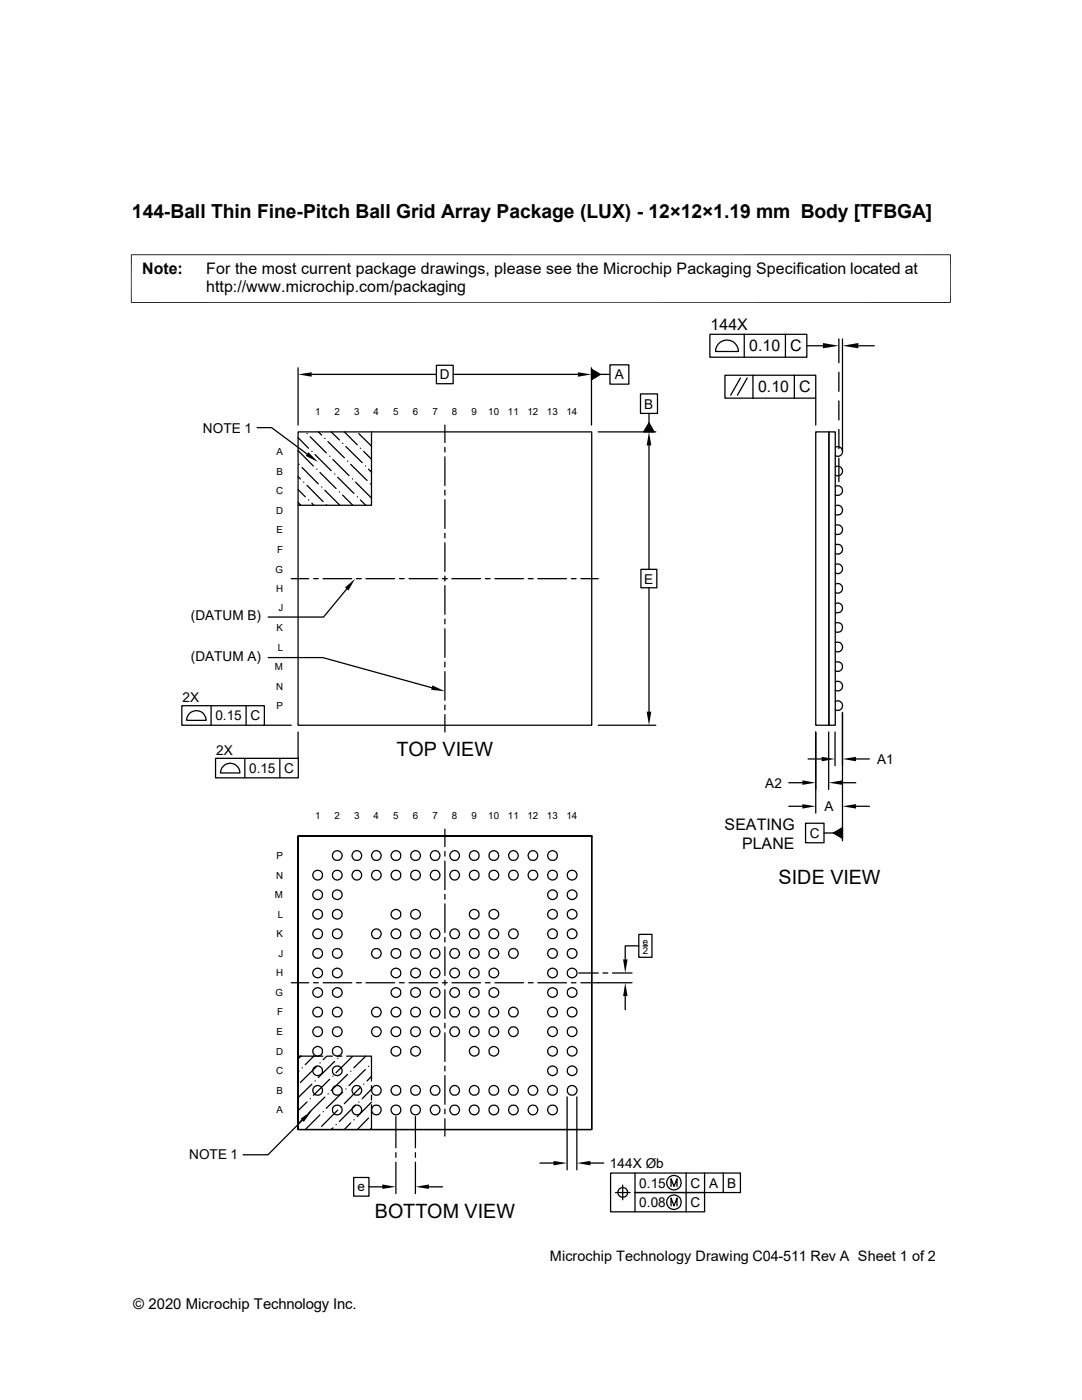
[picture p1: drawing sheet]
<svg xmlns="http://www.w3.org/2000/svg" width="216mm" height="279mm" viewBox="0 0 216 279" stroke-linecap="round" stroke-linejoin="round" font-family="sans-serif">
<g fill="none" stroke="#000" stroke-width=".25">
<path d="M59.5 73.4v11.4M62.2 74.7h24.9M87.1 72.9h3.3v3.7h-3.3zM90.4 74.7h24.9M118 73.7l1.8 1-1.8 1.1zM118 73.4v11.4M119.8 74.7h1.9M121.7 72.8h3.8v3.9h-3.8zM127.8 78.6h3.4v3.9h-3.4zM141.6 66.7h19.4v4.6h-19.4zM143.4 68.5a2.31 2.31 0 0 1 2.5-.5 2.31 2.31 0 0 1 1.5 2.1h-4.6v-.5zM144.7 74.9h18.1v4.6h-18.1z"/>
<path d="M147.7 75.4l-1.9 3.5M148.5 66.7v4.6M149.1 75.4l-1.9 3.5M150.2 74.9v4.6M156.7 66.7v4.6M158.5 74.9v4.6M161 69h3.2M162.8 79.5v5.3M167.4 67.6v4.8M167.4 74.3v3.8M168.1 67.6v22.5M171.3 69h3.2"/>
<path d="M51.3 85.3h2.9l7.1 5.3M59.5 86.2h58.6v58.5h-58.6zM59.5 97.7l1.4 1.4M59.5 95.1l.4 .5M59.5 89.9l3 3.1M59.5 87.3l2.1 2.2M59.6 92.7h.1M60.3 93.3l3.2 3.3M60.6 96.2h.1M61.3 96.9l3.2 3.2M61.3 86.5h.1M61.6 99.8h.1"/>
<path d="M61.9 87.2l3.2 3.2M62.2 90.1h.1M62.9 90.7l3.2 3.2M63.2 93.6h.1M63.5 86.2l.7 .6M63.8 94.3l3.3 3.2M64.2 97.2h.1M64.8 97.8l3 3M64.8 87.5h.1M65.4 88.1l3.3 3.3M65.8 91.1h.1M66.1 86.2l1.6 1.6"/>
<path d="M66.4 91.7l3.2 3.2M66.8 94.6h.1M67.4 95.3l3.2 3.2M67.7 98.2h.1M68.4 98.8l2 2M68.4 88.5h.1M68.7 86.2l2.6 2.6M69 89.1l3.3 3.2M69.3 92h.1M70 92.7l3.2 3.2M70.3 95.6h.1M71 96.2l3.1 3.2"/>
<path d="M71.3 99.1h.1M71.6 86.5l2.5 2.5M71.9 99.8l1.1 1M71.9 89.5h.1M72.6 90.1l1.5 1.6M72.9 93h.1M73.5 93.6l.6 .6M73.9 96.6h.1M74.1 86.2v14.6h-14.6M88.8 84.8v3.5M88.8 89.3v.9M88.8 91.2v5.7"/>
<path d="M88.8 97.8v1M88.8 99.7v5.8M119.4 86.2h11.5M129.5 84.4l1 1.8h-2.1zM129.5 82.5v1.9M129.5 88.9v24.7M162.8 86.2h2.6v58.5h-2.6zM165.4 86.2h1.3v58.5h-1.3zM166.7 97.1a.98 .98 0 0 1 1.4 .8 .98 .98 0 0 1-1.4 .9M166.7 93.2a.96 .96 0 0 1 1.4 .8 .96 .96 0 0 1-1.4 .8M166.7 89.2a.97 .97 0 0 1 1.4 .9 .97 .97 0 0 1-1.4 .8M167.4 80v3.8"/>
<path d="M167.4 85.7v3.8M167.4 91.4v4.7M58.1 115.5h3.5M59.5 100.3l.5 .5M62.2 100.4l.4 .4M62.6 115.5h.9M64.5 115.5h5.7M65.1 100.8h.1M69.2 117.6l-4.6 5.5h-11.1M71.1 115.5h1M73 115.5h5.7M79.7 115.5h.9"/>
<path d="M81.6 115.5h5.7M88.3 115.5h.9M88.8 106.4v1M88.8 108.3v5.7M88.8 115v1M88.8 116.9v5.7M90.2 115.5h5.7M96.9 115.5h.9M98.8 115.5h5.7M105.4 115.5h1M107.3 115.5h5.7M114 115.5h.9"/>
<path d="M115.9 115.5h3.5M127.9 113.6h3.2v3.7h-3.2zM129.5 117.3v24.7M166.7 116.6a.98 .98 0 0 1 1.4 .8 .98 .98 0 0 1-1.4 .9M166.7 112.6a.97 .97 0 0 1 1.4 .9 .97 .97 0 0 1-1.4 .8M166.7 108.8a.97 .97 0 0 1 1.4 .8 .97 .97 0 0 1-1.4 .8M166.7 104.9a.97 .97 0 0 1 1.4 .8 .97 .97 0 0 1-1.4 .9M166.7 101a.97 .97 0 0 1 1.4 .8 .97 .97 0 0 1-1.4 .9M53.5 131.2h10.9l21.7 6M88.8 123.6v.9M88.8 125.5v5.7M88.8 132.1v1"/>
<path d="M88.8 134v5.7M166.7 140a.98 .98 0 0 1 1.4 .8 .98 .98 0 0 1-1.4 .9M166.7 136.1a.96 .96 0 0 1 1.4 .8 .96 .96 0 0 1-1.4 .9M166.7 132.2a.97 .97 0 0 1 1.4 .8 .97 .97 0 0 1-1.4 .9M166.7 128.3a.97 .97 0 0 1 1.4 .8 .97 .97 0 0 1-1.4 .9M166.7 124.4a.97 .97 0 0 1 1.4 .8 .97 .97 0 0 1-1.4 .9M166.7 120.5a.98 .98 0 0 1 1.4 .8 .98 .98 0 0 1-1.4 .9M36.3 140.8h16.4v3.9h-16.4zM37.8 142.4a1.98 1.98 0 0 1 2.1-.4 1.98 1.98 0 0 1 1.2 1.8h-3.8v-.5zM42.1 140.8v3.9M43 151.3h16.5v3.9h-16.5zM44.6 152.9a1.93 1.93 0 0 1 2.1-.4 1.93 1.93 0 0 1 1.2 1.8h-3.9l.2-1z"/>
<path d="M48.9 151.3v3.9M49.1 140.8v3.9M52.7 144.7h5.4M55.8 151.3v3.9M59.5 146.1v5.2M88.8 140.7v.9M88.8 142.6v3.5M119.4 144.7h11.5M157.4 156.2h2.7M161.2 151.5h2.8M162.8 146.1v16.2M165.4 146.1v11.5"/>
<path d="M166.6 146.1v6.7M168.1 156.2h2.7M168.1 142.2v25.6M170.8 151.5h2.7M59.5 166.8v58.6h58.6v-58.6v58.6h-58.6v-58.6h58.6zM88.8 165.5v3.5M88.8 169.9v1M88.8 171.8v5.7M88.8 178.5v1M157.4 160.9h2.7M160.7 164.3h3.7v3.9h-3.7zM164.4 166.2h1.9"/>
<path d="M166.3 166.2l1.8-1v2.1zM170.8 160.9h2.7M58.1 196.1h3.5M62.6 196.1h.9M64.5 196.1h5.7M71.1 196.1h1M73 196.1h5.7M79.7 196.1h.9M81.6 196.1h5.7M88.3 196.1h.9M88.8 180.4v5.7M88.8 187.1v.9"/>
<path d="M88.8 189v5.7M88.8 195.6v1M88.8 197.5v5.7M90.2 196.1h5.7M96.9 196.1h.9M98.8 196.1h5.7M105.4 196.1h1M107.3 196.1h5.7M114 196.1h.9M115.5 194.2h3.9M115.9 196.1h10.2M120.3 194.2h1"/>
<path d="M122.2 194.2h3.9M124.8 198.8v2.7M127.5 186.5h2.6v4.6h-2.6zM127.5 188.8h-2.7v2.7M128.3 188.8h.9M59.5 210.8h4.9M59.6 213.8l-.1 .1M60 210.8l-.5 .5M60.3 213.1h.1M61.3 219.9l-1.8 1.8M61.9 219.3h.1M62.2 216.4l-2.7 2.7"/>
<path d="M62.6 210.8l-1.7 1.7M62.9 215.7h.1M63.2 212.8l-3.3 3.2M63.8 212.1h.1M64.8 218.9l-3.2 3.3M65.2 210.8l-.7 .7M65.4 210.8h.9M65.4 218.3h.1M65.8 215.4l-3.3 3.2M66.4 214.8h.1M66.8 211.8l-3.3 3.3M67.3 210.8h.9"/>
<path d="M67.4 211.2h.1M68.4 218l-3.3 3.2M69 217.3h.1M69.2 210.8h4.9v4.9M69.3 214.4l-3.2 3.2M70 213.8h.1M70.3 210.9l-3.2 3.2M71.6 219.9h.1M71.9 217l-3.2 3.3M72.6 216.4h.1M72.9 213.4l-3.3 3.3M73 210.8l-2.4 2.3"/>
<path d="M73.5 212.8h.1M74.1 214.8l-.9 .9M74.1 217.4l-1.8 1.9M74.1 220l-2.8 2.8M74.1 216.7v.9M74.1 218.6v.9M88.8 204.2v.9M88.8 206.1v5.7M88.8 212.8v.9M88.8 214.7v5.7M113.2 218.9v14.6M115.1 218.9v14.6"/>
<path d="M60.3 223.5l-.8 .8M60.3 223.6l-6.8 6.9h-5M60.9 222.8h.1M63.8 222.5l-2.9 2.9M64.5 221.9h.1M66.4 225.1l-.3 .3M67.1 224.5h.1M67.4 221.5l-3.2 3.3M68 220.9h.1M70 224.1l-1.3 1.3M70.6 235h3v3.7h-3zM70.6 223.5h.1"/>
<path d="M71 220.6l-3.3 3.2M73.5 223.1l-2.2 2.3M73.6 236.9h2.7M74.1 225.2l-.2 .2M74.1 220.5v4.9M79 222.8v6.3M79 230v1M79 231.9v6.3M82.9 222.8v6.3M82.9 230v1M82.9 231.9v6.3M85.6 236.9h2.7"/>
<path d="M88.8 221.4v.9M88.8 223.3v3.4M107.7 232.1h2.7M117.8 232.1h2.7M122.8 238h2.9M124.2 236.5v2.9M126.7 234.1v3.9h13.9v3.9h-18.8v-7.8h25.9v3.9h-21v3.9M133.9 236.8v-1.6l.6 1.6 .6-1.6v1.6M136.9 234.1v7.8M140.6 234.1v3.9M144.3 234.1v3.9M133.9 240.7v-1.6l.6 1.6 .6-1.6v1.6"/>
<circle cx="63.4" cy="174.6" r=".97"/>
<circle cx="63.4" cy="178.6" r=".96"/>
<circle cx="67.3" cy="174.7" r=".99"/>
<circle cx="67.3" cy="170.8" r=".99"/>
<circle cx="67.3" cy="178.6" r=".98"/>
<circle cx="71.2" cy="170.7" r=".98"/>
<circle cx="71.2" cy="174.6" r=".98"/>
<circle cx="75.1" cy="170.7" r=".98"/>
<circle cx="75.1" cy="174.6" r=".98"/>
<circle cx="79" cy="174.6" r=".97"/>
<circle cx="79" cy="170.8" r=".97"/>
<circle cx="82.9" cy="174.7" r=".99"/>
<circle cx="82.9" cy="170.8" r=".99"/>
<circle cx="86.8" cy="170.7" r=".98"/>
<circle cx="86.8" cy="174.6" r=".98"/>
<circle cx="90.7" cy="170.7" r=".98"/>
<circle cx="90.7" cy="174.6" r=".98"/>
<circle cx="94.6" cy="174.6" r=".97"/>
<circle cx="94.6" cy="170.8" r=".97"/>
<circle cx="98.5" cy="174.7" r=".99"/>
<circle cx="98.5" cy="170.8" r=".99"/>
<circle cx="102.4" cy="170.7" r=".98"/>
<circle cx="102.4" cy="174.6" r=".98"/>
<circle cx="106.3" cy="170.7" r=".98"/>
<circle cx="106.3" cy="174.6" r=".98"/>
<circle cx="110.2" cy="174.6" r=".97"/>
<circle cx="110.2" cy="170.8" r=".97"/>
<circle cx="110.2" cy="178.6" r=".96"/>
<circle cx="114.2" cy="174.7" r=".99"/>
<circle cx="114.2" cy="178.6" r=".98"/>
<circle cx="63.4" cy="190.3" r=".97"/>
<circle cx="63.4" cy="186.4" r=".97"/>
<circle cx="63.4" cy="194.2" r=".96"/>
<circle cx="63.4" cy="182.5" r=".96"/>
<circle cx="63.4" cy="198.1" r=".96"/>
<circle cx="67.3" cy="190.3" r=".99"/>
<circle cx="67.3" cy="186.4" r=".99"/>
<circle cx="67.3" cy="194.2" r=".98"/>
<circle cx="67.3" cy="198.1" r=".98"/>
<circle cx="67.3" cy="182.5" r=".98"/>
<circle cx="75.1" cy="186.4" r=".98"/>
<circle cx="75.1" cy="190.3" r=".98"/>
<circle cx="79" cy="190.3" r=".97"/>
<circle cx="79" cy="186.4" r=".97"/>
<circle cx="79" cy="198.1" r=".96"/>
<circle cx="79" cy="182.5" r=".96"/>
<circle cx="79" cy="194.2" r=".96"/>
<circle cx="82.9" cy="190.3" r=".99"/>
<circle cx="82.9" cy="186.4" r=".99"/>
<circle cx="82.9" cy="182.5" r=".98"/>
<circle cx="82.9" cy="194.2" r=".98"/>
<circle cx="82.9" cy="198.1" r=".98"/>
<circle cx="86.8" cy="186.4" r=".98"/>
<circle cx="86.8" cy="190.3" r=".98"/>
<circle cx="86.8" cy="194.2" r=".97"/>
<circle cx="86.8" cy="198.1" r=".97"/>
<circle cx="90.7" cy="186.4" r=".98"/>
<circle cx="90.7" cy="190.3" r=".98"/>
<circle cx="90.7" cy="194.2" r=".97"/>
<circle cx="90.7" cy="198.1" r=".97"/>
<circle cx="94.6" cy="190.3" r=".97"/>
<circle cx="94.6" cy="186.4" r=".97"/>
<circle cx="94.6" cy="194.2" r=".96"/>
<circle cx="94.6" cy="182.5" r=".96"/>
<circle cx="94.6" cy="198.1" r=".96"/>
<circle cx="98.5" cy="190.3" r=".99"/>
<circle cx="98.5" cy="186.4" r=".99"/>
<circle cx="98.5" cy="194.2" r=".98"/>
<circle cx="98.5" cy="198.1" r=".98"/>
<circle cx="98.5" cy="182.5" r=".98"/>
<circle cx="102.4" cy="186.4" r=".98"/>
<circle cx="102.4" cy="190.3" r=".98"/>
<circle cx="110.2" cy="190.3" r=".97"/>
<circle cx="110.2" cy="186.4" r=".97"/>
<circle cx="110.2" cy="194.2" r=".96"/>
<circle cx="110.2" cy="182.5" r=".96"/>
<circle cx="110.2" cy="198.1" r=".96"/>
<circle cx="114.2" cy="190.3" r=".99"/>
<circle cx="114.2" cy="186.4" r=".99"/>
<circle cx="114.2" cy="194.2" r=".98"/>
<circle cx="114.2" cy="198.1" r=".98"/>
<circle cx="114.2" cy="182.5" r=".98"/>
<circle cx="63.4" cy="205.9" r=".97"/>
<circle cx="63.4" cy="202" r=".97"/>
<circle cx="63.4" cy="217.6" r=".97"/>
<circle cx="63.4" cy="213.7" r=".96"/>
<circle cx="63.4" cy="209.8" r=".96"/>
<circle cx="67.3" cy="205.9" r=".99"/>
<circle cx="67.3" cy="202" r=".99"/>
<circle cx="67.3" cy="217.6" r=".99"/>
<circle cx="67.3" cy="209.8" r=".98"/>
<circle cx="67.3" cy="213.7" r=".98"/>
<circle cx="71.2" cy="217.6" r=".98"/>
<circle cx="75.1" cy="202" r=".98"/>
<circle cx="75.1" cy="217.6" r=".98"/>
<circle cx="75.1" cy="205.9" r=".98"/>
<circle cx="79" cy="205.9" r=".97"/>
<circle cx="79" cy="202" r=".97"/>
<circle cx="79" cy="217.6" r=".97"/>
<circle cx="79" cy="209.8" r=".96"/>
<circle cx="82.9" cy="205.9" r=".99"/>
<circle cx="82.9" cy="202" r=".99"/>
<circle cx="82.9" cy="217.6" r=".99"/>
<circle cx="82.9" cy="209.8" r=".98"/>
<circle cx="86.8" cy="217.6" r=".98"/>
<circle cx="86.8" cy="202" r=".98"/>
<circle cx="86.8" cy="205.9" r=".98"/>
<circle cx="90.7" cy="202" r=".98"/>
<circle cx="90.7" cy="217.6" r=".98"/>
<circle cx="90.7" cy="205.9" r=".98"/>
<circle cx="94.6" cy="205.9" r=".97"/>
<circle cx="94.6" cy="202" r=".97"/>
<circle cx="94.6" cy="217.6" r=".97"/>
<circle cx="94.6" cy="209.8" r=".96"/>
<circle cx="98.5" cy="205.9" r=".99"/>
<circle cx="98.5" cy="217.6" r=".99"/>
<circle cx="98.5" cy="202" r=".99"/>
<circle cx="98.5" cy="209.8" r=".98"/>
<circle cx="102.4" cy="217.6" r=".98"/>
<circle cx="102.4" cy="202" r=".98"/>
<circle cx="102.4" cy="205.9" r=".98"/>
<circle cx="106.3" cy="217.6" r=".98"/>
<circle cx="110.2" cy="205.9" r=".97"/>
<circle cx="110.2" cy="217.6" r=".97"/>
<circle cx="110.2" cy="202" r=".97"/>
<circle cx="110.2" cy="209.8" r=".96"/>
<circle cx="110.2" cy="213.7" r=".96"/>
<circle cx="114.2" cy="205.9" r=".99"/>
<circle cx="114.2" cy="217.6" r=".99"/>
<circle cx="114.2" cy="202" r=".99"/>
<circle cx="114.2" cy="209.8" r=".98"/>
<circle cx="114.2" cy="213.7" r=".98"/>
<circle cx="67.3" cy="221.5" r=".99"/>
<circle cx="71.2" cy="221.5" r=".98"/>
<circle cx="75.1" cy="221.5" r=".98"/>
<circle cx="79" cy="221.5" r=".97"/>
<circle cx="82.9" cy="221.5" r=".99"/>
<circle cx="86.8" cy="221.5" r=".98"/>
<circle cx="90.7" cy="221.5" r=".98"/>
<circle cx="94.6" cy="221.5" r=".97"/>
<circle cx="98.5" cy="221.5" r=".99"/>
<circle cx="102.4" cy="221.5" r=".98"/>
<circle cx="106.3" cy="221.5" r=".98"/>
<circle cx="110.2" cy="221.5" r=".97"/>
<circle cx="124.2" cy="238" r=".97"/>
<circle cx="134.5" cy="236" r="1.45"/>
<circle cx="134.5" cy="239.9" r="1.45"/>
</g>
<path d="M26.1 50.8h163.6M26.2 50.8v9.7M189.7 50.8v9.7M26.1 60.4h163.6" fill="none" stroke="#000" stroke-width=".2"/>
<g fill="#000">
<path d="M59.5 74.7l2.7-.4v.9zM115.3 74.3l2.7 .4-2.7 .5zM118 73.7l1.8 1-1.8 1.1zM164.2 68.5l3.2 .5-3.2 .5zM168.1 69l3.2-.5v1zM61.6 90.3l1.9 1.9-2.5-1.2zM129.5 86.2l.5 2.7h-1zM129.5 84.4l1 1.8h-2.1zM68.8 117.3l2.1-1.8-1.4 2.4zM86.3 136.8l2.5 1.2-2.8-.3zM129 142h1l-.5 2.7zM160.1 155.7l2.7 .5-2.7 .4z"/>
<path d="M164 151l2.6 .5-2.6 .4zM165.4 156.2l2.7-.5v.9zM168.1 151.5l2.7-.5v.9zM160.1 160.5l2.7 .4-2.7 .5zM166.3 166.2l1.8-1v2.1zM168.1 160.9l2.7-.4v.9zM124.8 196.1l.4 2.7h-.9zM124.3 191.5h.9l-.4 2.7zM60 223.3l2.2-1.6-1.6 2.2zM76.3 236.4l2.7 .5-2.7 .4zM82.9 236.9l2.7-.5v.9zM110.4 231.7l2.8 .4-2.8 .5z"/>
<path d="M115.1 232.1l2.7-.4v.9z"/>
</g>
<g font-size="3.9">
<text x="26.3" y="43.5">144-Ball Thin Fine-Pitch Ball Grid Array Package (LUX) - 12×12×1.19 mm Body [TFBGA]</text>
<text x="79.1" y="150.9">TOP VIEW</text>
<text x="155.4" y="176.5">SIDE VIEW</text>
<text x="74.8" y="243">BOTTOM VIEW</text>
</g>
<g font-size="3.2">
<text x="28.4" y="54.6">Note:</text>
<text x="41.1" y="54.6">For the most current package drawings, please see the Microchip Packaging Specification located at</text>
<text x="41.1" y="58.3">http://www.microchip.com/packaging</text>
<text x="141.8" y="66">144X</text>
<text x="149.5" y="70.1">0.10</text>
<text x="157.7" y="70.1">C</text>
<text x="151.3" y="78.3">0.10</text>
<text x="159.5" y="78.3">C</text>
<text x="144.6" y="165.6">SEATING</text>
<text x="148.1" y="169.4">PLANE</text>
</g>
<text font-size="3" x="26.6" y="261.3">© 2020 Microchip Technology Inc.</text>
<text font-size="2.9" x="109.7" y="251.6">Microchip Technology Drawing C04-511 Rev A Sheet 1 of 2</text>
<g font-size="2.7">
<text x="87.8" y="75.7">D</text>
<text x="122.7" y="75.7">A</text>
<text x="128.6" y="81.5">B</text>
<text x="40.5" y="86.3">NOTE 1</text>
<text x="128.6" y="116.5">E</text>
<text x="38.1" y="123.8">(DATUM B)</text>
<text x="38.1" y="132">(DATUM A)</text>
<text x="36.4" y="140.2">2X</text>
<text x="43" y="143.8">0.15</text>
<text x="50" y="143.8">C</text>
<text x="43.1" y="150.7">2X</text>
<text x="49.7" y="154.3">0.15</text>
<text x="56.7" y="154.3">C</text>
<text x="175" y="152.4">A1</text>
<text x="152.7" y="157.2">A2</text>
<text x="164.5" y="161.9">A</text>
<text x="161.6" y="167.2">C</text>
<text x="37.7" y="231.4">NOTE 1</text>
<text x="121.7" y="233">144X Øb</text>
<text x="71.3" y="237.8">e</text>
<text x="127.6" y="237">0.15</text>
<text x="137.8" y="237">C</text>
<text x="141.5" y="237">A</text>
<text x="145.1" y="237">B</text>
<text x="127.6" y="240.9">0.08</text>
<text x="137.8" y="240.9">C</text>
</g>
<g font-size="1.9">
<text x="62.9" y="82.8">1</text>
<text x="66.8" y="82.8">2</text>
<text x="70.7" y="82.8">3</text>
<text x="74.5" y="82.8">4</text>
<text x="78.4" y="82.8">5</text>
<text x="82.4" y="82.8">6</text>
<text x="86.3" y="82.8">7</text>
<text x="90.2" y="82.8">8</text>
<text x="94.1" y="82.8">9</text>
<text x="97.4" y="82.8">10</text>
<text x="101.3" y="82.8">11</text>
<text x="105.2" y="82.8">12</text>
<text x="109.1" y="82.8">13</text>
<text x="113" y="82.8">14</text>
<text x="55.2" y="90.8">A</text>
<text x="55.2" y="94.7">B</text>
<text x="55.1" y="98.6">C</text>
<text x="55.1" y="102.5">D</text>
<text x="55.2" y="106.4">E</text>
<text x="55.3" y="110.3">F</text>
<text x="55" y="114.3">G</text>
<text x="55.1" y="118.2">H</text>
<text x="55.2" y="125.9">K</text>
<text x="55.5" y="122">J</text>
<text x="55.4" y="129.8">L</text>
<text x="54.9" y="133.7">M</text>
<text x="55.1" y="137.7">N</text>
<text x="55.2" y="141.6">P</text>
<text x="62.9" y="163.4">1</text>
<text x="66.8" y="163.4">2</text>
<text x="70.7" y="163.4">3</text>
<text x="74.5" y="163.4">4</text>
<text x="78.4" y="163.4">5</text>
<text x="82.4" y="163.4">6</text>
<text x="86.3" y="163.4">7</text>
<text x="90.2" y="163.4">8</text>
<text x="94.1" y="163.4">9</text>
<text x="97.4" y="163.4">10</text>
<text x="101.3" y="163.4">11</text>
<text x="105.2" y="163.4">12</text>
<text x="109.1" y="163.4">13</text>
<text x="113" y="163.4">14</text>
<text x="55.2" y="171.5">P</text>
<text x="54.9" y="179.2">M</text>
<text x="55.1" y="175.3">N</text>
<text x="55.4" y="183.2">L</text>
<text x="55.2" y="187.1">K</text>
<text x="55.5" y="191">J</text>
<text x="128.3" y="188.6">e</text>
<text x="128.3" y="190.4">2</text>
<text x="55.1" y="194.9">H</text>
<text x="55" y="198.8">G</text>
<text x="55.3" y="202.6">F</text>
<text x="55.2" y="206.6">E</text>
<text x="55.1" y="214.4">C</text>
<text x="55.1" y="210.5">D</text>
<text x="55.2" y="218.3">B</text>
<text x="55.2" y="222.2">A</text>
</g>
</svg>
